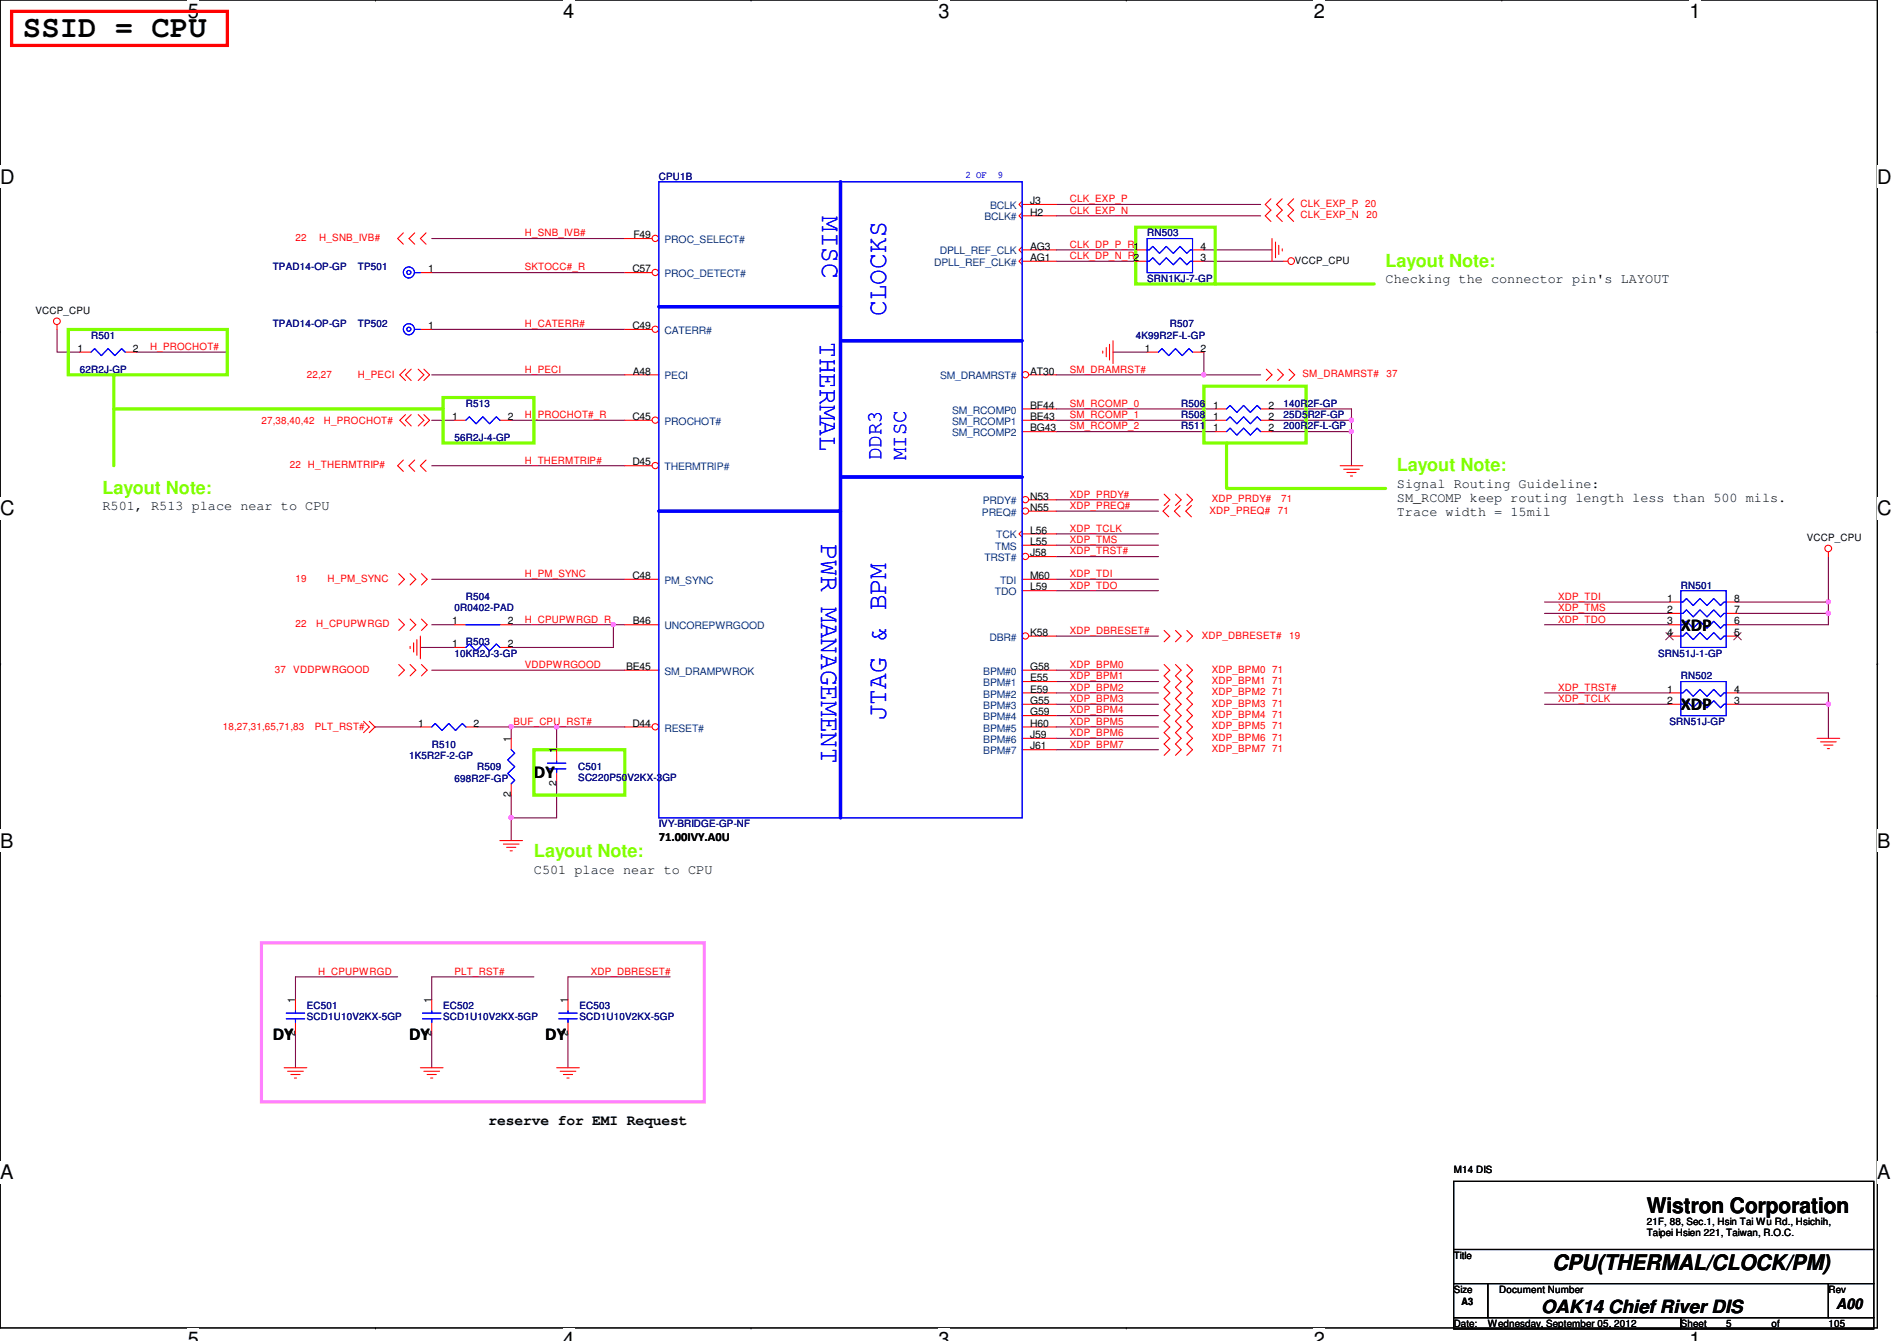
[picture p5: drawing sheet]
<svg xmlns="http://www.w3.org/2000/svg" width="297mm" height="210mm" viewBox="0 0 297 210" stroke-linecap="round" stroke-linejoin="round" font-family="sans-serif">
<path d="M0 0h294v207.9h-294z" fill="none" stroke="#000" stroke-width=".17"/>
<g fill="#fff">
<path d="M29.4 0h1.8v3.5h-1.8z"/>
<path d="M29.4 207.9h1.8v2h-1.8z"/>
</g>
<path d="M58.8 0h.1M58.8 207.9h.1" fill="none" stroke="#000" stroke-width=".17"/>
<g fill="#fff">
<path d="M88.2 0h1.7v3.5h-1.7z"/>
<path d="M88.2 207.9h1.7v2h-1.7z"/>
</g>
<path d="M117.6 0h.1M117.6 207.9h.1" fill="none" stroke="#000" stroke-width=".17"/>
<g fill="#fff">
<path d="M147 0h1.7v3.5h-1.7z"/>
<path d="M147 207.9h1.7v2h-1.7z"/>
</g>
<path d="M176.4 0h.1M176.4 207.9h.1" fill="none" stroke="#000" stroke-width=".17"/>
<g fill="#fff">
<path d="M205.7 0h1.8v3.5h-1.8z"/>
<path d="M205.7 207.9h1.8v2h-1.8z"/>
</g>
<path d="M235.2 0h.1M235.2 207.9h.1" fill="none" stroke="#000" stroke-width=".17"/>
<g fill="#fff">
<path d="M264.5 0h1.8v3.5h-1.8z"/>
<path d="M264.5 207.9h1.8v2h-1.8z"/>
<path d="M0 26h2.3v3.4h-2.3z"/>
<path d="M294 26h2.2v3.4h-2.2z"/>
<path d="M0 77.9h2.3v3.5h-2.3z"/>
<path d="M294 77.9h2.2v3.5h-2.2z"/>
</g>
<path d="M0 51.9h.1M294 51.9h.1" fill="none" stroke="#000" stroke-width=".17"/>
<g fill="#fff">
<path d="M0 129.9h2.1v3.4h-2.1z"/>
<path d="M294 129.9h2v3.4h-2z"/>
</g>
<path d="M0 103.9h.1M294 103.9h.1" fill="none" stroke="#000" stroke-width=".17"/>
<path d="M0 103.9h.1M294 103.9h.1" fill="none" stroke="#000" stroke-width=".16"/>
<g fill="#fff">
<path d="M0 181.8h2.1v3.5h-2.1z"/>
<path d="M294 181.8h2v3.5h-2z"/>
</g>
<path d="M0 155.9h.1M294 155.9h.1" fill="none" stroke="#000" stroke-width=".17"/>
<path d="M67.6 37.3h30.2M8.9 51.6v3.5h3.6M21.4 55.1h14.2M67.6 42.7h30.2M67.6 51.6h30.2M67.6 58.7h30.2M67.6 65.8h3.6M80 65.8h17.8M67.6 90.7h30.2M67.6 97.8h3.6M97.8 97.8h-1.7v3.5M67.6 104.9h30.2" fill="none" stroke="#800040" stroke-width=".17"/>
<circle cx="96" cy="97.8" r=".32" fill="#f0f"/>
<circle cx="96" cy="97.8" r=".32" fill="none" stroke="#f0f" stroke-width=".17"/>
<path d="M80 97.8h16.1M80 101.3h16.1M97.8 113.8h-10.6v3.5" fill="none" stroke="#800040" stroke-width=".17"/>
<circle cx="87.1" cy="113.8" r=".32" fill="#f0f"/>
<circle cx="87.1" cy="113.8" r=".32" fill="none" stroke="#f0f" stroke-width=".17"/>
<path d="M80 113.8h7.2" fill="none" stroke="#800040" stroke-width=".17"/>
<circle cx="80" cy="113.8" r=".32" fill="#f0f"/>
<circle cx="80" cy="113.8" r=".32" fill="none" stroke="#f0f" stroke-width=".17"/>
<path d="M58.7 113.8h7.1M74.7 113.8h5.3v1.8M80 124.5v3.5h7.2M80 128v3.6" fill="none" stroke="#800040" stroke-width=".17"/>
<circle cx="80" cy="128" r=".32" fill="#f0f"/>
<circle cx="80" cy="128" r=".32" fill="none" stroke="#f0f" stroke-width=".17"/>
<g fill="none" stroke="#800040" stroke-width=".17">
<path d="M165.4 32h32M165.4 33.8h32M165.4 39.1h12.4M188.5 39.1h10.7M165.4 40.9h12.4M174.3 55.1h5.3M188.5 40.9h12.5M165.4 64h24.9M165.4 65.8h24.9M165.4 67.6h24.9M199.2 64h12.4v1.8h-12.4M199.2 67.6h12.4v5.3"/>
<path d="M87.2 122.7v5.3"/>
</g>
<circle cx="211.6" cy="67.5" r=".32" fill="#f0f"/>
<circle cx="211.6" cy="67.5" r=".32" fill="none" stroke="#f0f" stroke-width=".17"/>
<path d="M211.6 65.8v1.8" fill="none" stroke="#800040" stroke-width=".17"/>
<circle cx="211.6" cy="65.8" r=".32" fill="#f0f"/>
<circle cx="211.6" cy="65.8" r=".32" fill="none" stroke="#f0f" stroke-width=".17"/>
<path d="M188.5 58.7h8.9" fill="none" stroke="#800040" stroke-width=".17"/>
<circle cx="188.5" cy="58.6" r=".32" fill="#f0f"/>
<circle cx="188.5" cy="58.6" r=".32" fill="none" stroke="#f0f" stroke-width=".17"/>
<path d="M188.5 55.1v3.6h-23.1M67.6 72.9h30.2M165.4 85.3h16M241.8 97.8h19.6M241.8 108.5h19.6M241.8 110.2h19.6M286.3 110.2v5.4" fill="none" stroke="#800040" stroke-width=".17"/>
<circle cx="286.3" cy="110.2" r=".32" fill="#f0f"/>
<circle cx="286.3" cy="110.2" r=".32" fill="none" stroke="#f0f" stroke-width=".17"/>
<g fill="none" stroke="#800040" stroke-width=".17">
<path d="M165.4 78.2h16M165.4 80h16M165.4 90.7h16M165.4 99.6h16M165.4 83.6h16M165.4 92.5h16M165.4 87.1h16M286.3 94.2v1.8h-14.2M165.4 106.7h16M165.4 108.5h16M165.4 110.2h16M165.4 104.9h16"/>
<path d="M165.4 112h16M165.4 113.8h16M165.4 115.6h16M165.4 117.3h16M272.1 108.5h14.2v1.7h-14.2"/>
</g>
<circle cx="286.3" cy="96" r=".32" fill="#f0f"/>
<circle cx="286.3" cy="96" r=".32" fill="none" stroke="#f0f" stroke-width=".17"/>
<circle cx="286.3" cy="94.2" r=".32" fill="#f0f"/>
<circle cx="286.3" cy="94.2" r=".32" fill="none" stroke="#f0f" stroke-width=".17"/>
<path d="M241.8 94.2h19.6M241.8 96h19.6M286.3 87.1v7.1h-14.2M286.3 96v1.8h-14.2M65.8 101.3h5.4M62.3 152.9h-16v3.6M83.6 152.9h-16v3.6M104.9 152.9h-16v3.6M46.3 161.8v5.3M67.6 161.8v5.3M88.9 161.8v5.3" fill="none" stroke="#800040" stroke-width=".17"/>
<g fill="none" stroke="#f00" stroke-width=".17">
<path d="M63.2 36.4l-.9 .9 .9 .9M64.9 36.4l-.9 .9 .9 .9M66.7 36.4l-.9 .9 .9 .9M199 31.1l-.9 .9 .9 .9-.9 .9 .9 .9M199.2 37.3v3.6M199.7 37.9v2.4M200.2 38.4v1.4M200.8 31.1l-.9 .9 .9 .9-.9 .9 .9 .9M200.8 38.9v.4M202.6 31.1l-.9 .9 .9 .9-.9 .9 .9 .9M8.9 50.8v.8M63.5 57.8l-.9 .9 .9 .9"/>
<path d="M64.4 57.8l-.9 .9 .9 .9M65.5 57.8l.9 .9-.9 .9M66.4 57.8l.9 .9-.9 .9M172.7 54.9v.4M173.2 54.4v1.4M173.7 53.9v2.4M174.3 53.3v3.6M198.3 57.8l.9 .9-.9 .9M200.1 57.8l.9 .9-.9 .9M201 40.9h.7M201.8 57.8l.9 .9-.9 .9M63.2 72l-.9 .9 .9 .9"/>
<path d="M63.5 64.9l-.9 .9 .9 .9M64.4 64.9l-.9 .9 .9 .9M64.9 72l-.9 .9 .9 .9M65.5 64.9l.9 .9-.9 .9M66.4 64.9l.9 .9-.9 .9M66.7 72l-.9 .9 .9 .9M160.1 65.8h5.3M160.1 67.6h5.3M182.3 77.3l.9 .9-.9 .9M183 79.1l-.9 .9 .9 .9M184.1 77.3l.9 .9-.9 .9M184.8 79.1l-.9 .9 .9 .9"/>
<path d="M185.8 77.3l.9 .9-.9 .9M186.6 79.1l-.9 .9 .9 .9M190.3 65.8h1.8M197.4 65.8h1.8M209.8 72.9h3.6M210.4 73.4h2.4M210.9 74h1.4M211.5 74.5h.3M62.4 89.8l.9 .9-.9 .9M62.4 96.9l.9 .9-.9 .9M64.2 89.8l.9 .9-.9 .9M64.2 96.9l.9 .9-.9 .9"/>
<path d="M65.8 99.6v3.5M66 89.8l.9 .9-.9 .9M66 96.9l.9 .9-.9 .9M182.3 98.7l.9 .9-.9 .9M184.1 98.7l.9 .9-.9 .9M185.8 98.7l.9 .9-.9 .9M286.3 86.4v.7M56.9 112.9l.9 .9-.9 .9M57.8 112.9l.9 .9-.9 .9M62.4 104l.9 .9-.9 .9M64.2 104l.9 .9-.9 .9M64.2 101.2v.3"/>
<path d="M64.8 100.6v1.5M65.3 100.1v2.5M66 104l.9 .9-.9 .9M182.3 104l.9 .9-.9 .9 .9 .9-.9 .9 .9 .9-.9 .8 .9 .9-.9 .9 .9 .9-.9 .9 .9 .9-.9 .9 .9 .9-.9 .9 .9 .8-.9 .9M184.1 104l.9 .9-.9 .9 .9 .9-.9 .9 .9 .9-.9 .8 .9 .9-.9 .9 .9 .9-.9 .9 .9 .9-.9 .9 .9 .9-.9 .9 .9 .8-.9 .9M185.8 104l.9 .9-.9 .9 .9 .9-.9 .9 .9 .9-.9 .8 .9 .9-.9 .9 .9 .9-.9 .9 .9 .9-.9 .9 .9 .9-.9 .9 .9 .8-.9 .9M284.5 115.6h3.6M285.1 116.1h2.4M285.6 116.6h1.4M286.1 117.2h.4M78.3 131.6h3.5M78.8 132.1h2.5"/>
<path d="M79.3 132.6h1.5M79.9 133.2h.3M44.5 167.1h3.5M45 167.7h2.5M45.5 168.2h1.5M46.1 168.7h.3M65.8 167.1h3.6M66.4 167.7h2.4M66.9 168.2h1.4M67.4 168.7h.4M87.2 167.1h3.5M87.7 167.7h2.5"/>
<path d="M88.2 168.2h1.5M88.8 168.7h.3"/>
<circle cx="8.9" cy="50.3" r=".52"/>
<circle cx="202.2" cy="40.9" r=".52"/>
<circle cx="286.3" cy="85.8" r=".52"/>
</g>
<path d="M227.6 184.9h65.8v10.7h-65.8zM227.6 195.6h65.8v5.3h-65.8zM227.6 200.9h5.4v5.3h-5.4zM227.6 206.2h35.6v1.8h-35.6zM233 200.9h53.3v5.3h-53.3zM263.2 206.2h30.2v1.8h-30.2zM286.3 200.9h7.1v5.3h-7.1z" fill="none" stroke="#000" stroke-width=".17"/>
<path d="M1.8 1.8h33.8v5.3h-33.8z" fill="none" stroke="#f00" stroke-width=".51"/>
<path d="M177.8 35.6h12.5v8.8h-12.5zM10.7 51.6h24.9v7.1h-24.9zM17.8 58.7v14.2M190.3 44.4h24.9M17.8 64h51.6M69.4 62.2h14.2v7.1h-14.2zM188.5 60.5h16v8.8h-16zM192.1 69.3v7.2h24.9M83.6 117.3h14.2v7.2h-14.2z" fill="none" stroke="#80ff00" stroke-width=".51"/>
<path d="M40.9 147.6h69.4v24.9h-69.4z" fill="none" stroke="#ff80ff" stroke-width=".51"/>
<path d="M192.1 65.8l.5-.6 1.1 1.1 1-1.1 1.1 1.1 1-1.1 .6 .6" fill="none" stroke="#00f" stroke-width=".17"/>
<circle cx="160.6" cy="58.6" r=".5" fill="#fff"/>
<g fill="none" stroke="#f00" stroke-width=".17">
<path d="M160.1 33.3l-.5 .5 .5 .5M160.1 31.5l-.5 .5 .5 .5M160.1 38.6l-.5 .5 .5 .5M160.1 33.8h5.3M160.1 32h5.3M160.1 39.1h5.3M160.1 40.4l-.5 .5 .5 .5M160.1 40.9h5.3M161.1 58.7h4.3M160.1 64h5.3"/>
<circle cx="160.6" cy="58.6" r=".5"/>
</g>
<circle cx="102.6" cy="51.5" r=".5" fill="#fff"/>
<g fill="none" stroke="#f00" stroke-width=".17">
<path d="M97.8 51.6h4.3M97.8 58.7h5.4"/>
<circle cx="102.6" cy="51.5" r=".5"/>
</g>
<circle cx="102.6" cy="65.8" r=".5" fill="#fff"/>
<g fill="none" stroke="#f00" stroke-width=".17">
<path d="M97.8 65.8h4.3"/>
<circle cx="102.6" cy="65.8" r=".5"/>
</g>
<circle cx="102.6" cy="72.9" r=".5" fill="#fff"/>
<g fill="none" stroke="#f00" stroke-width=".17">
<path d="M97.8 72.9h4.3M97.8 104.9h5.4"/>
<circle cx="102.6" cy="72.9" r=".5"/>
</g>
<circle cx="102.6" cy="113.8" r=".5" fill="#fff"/>
<g fill="none" stroke="#f00" stroke-width=".17">
<path d="M97.8 113.8h4.3"/>
<circle cx="102.6" cy="113.8" r=".5"/>
</g>
<circle cx="160.6" cy="78.2" r=".5" fill="#fff"/>
<g fill="none" stroke="#f00" stroke-width=".17">
<path d="M161.1 78.2h4.3"/>
<circle cx="160.6" cy="78.2" r=".5"/>
</g>
<circle cx="160.6" cy="80" r=".5" fill="#fff"/>
<g fill="none" stroke="#f00" stroke-width=".17">
<path d="M160.1 83.1l-.5 .5 .5 .5M160.1 83.6h5.3M160.1 85.3h5.3M161.1 80h4.3"/>
<circle cx="160.6" cy="80" r=".5"/>
</g>
<circle cx="160.6" cy="87.1" r=".5" fill="#fff"/>
<g fill="none" stroke="#f00" stroke-width=".17">
<path d="M160.1 90.7h5.3M160.1 92.5h5.3M161.1 87.1h4.3"/>
<circle cx="160.6" cy="87.1" r=".5"/>
</g>
<circle cx="160.6" cy="99.5" r=".5" fill="#fff"/>
<g fill="none" stroke="#f00" stroke-width=".17">
<path d="M97.8 90.7h5.4M161.1 99.6h4.3M160.1 104.9h5.3M160.1 106.7h5.3M160.1 108.5h5.3M160.1 110.2h5.3M160.1 112h5.3M160.1 113.8h5.3M160.1 115.6h5.3M160.1 117.3h5.3"/>
<circle cx="160.6" cy="99.5" r=".5"/>
</g>
<circle cx="102.6" cy="42.6" r=".5" fill="#fff"/>
<g fill="none" stroke="#f00" stroke-width=".17">
<path d="M97.8 42.7h4.3"/>
<circle cx="102.6" cy="42.6" r=".5"/>
</g>
<circle cx="102.6" cy="37.3" r=".5" fill="#fff"/>
<g fill="none" stroke="#f00" stroke-width=".17">
<path d="M97.8 37.3h4.3M177.8 39.1h1.8M186.7 39.1h1.8M12.5 55.1h1.8M19.6 55.1h1.8M65.8 42.7h1.8M65.8 51.6h1.8M177.8 40.9h1.8M179.6 55.1h1.8M186.7 55.1h1.8M186.7 40.9h1.8M71.2 65.8h1.7"/>
<path d="M78.3 65.8h1.7M190.3 67.6h1.8M190.3 64h1.8M197.4 67.6h1.8M197.4 64h1.8M71.2 97.8h1.7M78.3 97.8h1.7M97.8 97.8h5.4M261.4 97.8h1.8M261.4 94.2h1.8M261.4 96h1.8M261.4 99.6h1.8"/>
<path d="M270.3 97.8h1.8M270.3 94.2h1.8M270.3 96h1.8M270.3 99.6h1.8M65.8 113.8h1.8M71.2 101.3h1.7M72.9 113.8h1.8M78.3 101.3h1.7M80 115.6v1.7M87.2 117.3v1.8M261.4 108.5h1.8M261.4 110.2h1.8"/>
<path d="M270.3 108.5h1.8M270.3 110.2h1.8M80 122.7v1.8M87.2 120.9v1.8M46.3 156.5v1.7M67.6 156.5v1.7M88.9 156.5v1.7M46.3 160v1.8M67.6 160v1.8M88.9 160v1.8"/>
<circle cx="102.6" cy="37.3" r=".5"/>
</g>
<path d="M131.6 28.4v99.6M103.2 48h28.4M131.6 53.3h28.5M131.6 74.7h28.5M103.2 80h28.4" fill="none" stroke="#00f" stroke-width=".51"/>
<g fill="none" stroke="#00f" stroke-width=".17">
<path d="M103.2 28.4h56.9v99.6h-56.9zM179.6 39.1h.4l.5-.5 1.1 1.1 1-1.1 1.1 1.1 1.1-1.1 1 1.1 .6-.6h.3M179.6 37.3h7.1v5.4h-7.1zM14.3 55.1l.5-.5 1.1 1.1 1-1.1 1.1 1.1 1-1.1 .6 .5M64.9 42.7h.9M64.9 51.6h.9M179.6 40.9h.4l.5-.6 1.1 1.1 1-1.1 1.1 1.1 1.1-1.1 1 1.1 .6-.5h.3M181.4 55.1l.5-.5 1.1 1.1 1.1-1.1 1 1.1 1.1-1.1 .5 .5M72.9 65.8l.6-.6 1 1.1 1.1-1.1 1.1 1.1 1-1.1 .6 .6M192.1 67.6l.5-.6 1.1 1.1 1-1.1 1.1 1.1 1-1.1 .6 .6M192.1 64l.5-.5 1.1 1.1 1-1.1 1.1 1.1 1-1.1 .6 .5M72.9 97.8h5.4"/>
<path d="M263.2 94.2h.3l.6-.5 1 1.1 1.1-1.1 1.1 1.1 1-1.1 1.1 1.1 .6-.6h.3M263.2 97.8h.3l.6-.6 1 1.1 1.1-1.1 1.1 1.1 1-1.1 1.1 1.1 .6-.5h.3M263.2 92.5h7.1v8.8h-7.1zM263.2 96h.3l.6-.5 1 1.1 1.1-1.1 1.1 1.1 1-1.1 1.1 1.1 .6-.6h.3M263.2 99.6h.3l.6-.6 1 1.1 1.1-1.1 1.1 1.1 1-1.1 1.1 1.1 .6-.5h.3M67.6 113.8l.6-.6 1 1.1 1.1-1.1 1 1.1 1.1-1.1 .5 .6M72.9 101.3l.6-.5 1 1.1 1.1-1.1 1.1 1.1 1-1.1 .6 .5M80 117.3l.6 .6-1.1 1.1 1.1 1-1.1 1.1 1.1 1-.6 .6M85.7 119.5h2.9M87.2 119.1v.4M263.2 108.5h.3l.6-.6 1 1.1 1.1-1.1 1.1 1.1 1-1.1 1.1 1.1 .6-.5h.3M263.2 106.7h7.1v5.3h-7.1z"/>
<path d="M263.2 110.2h.3l.6-.5 1 1.1 1.1-1.1 1.1 1.1 1-1.1 1.1 1.1 .6-.6h.3M85.7 120.4h2.9M87.2 120.4v.5M44.8 158.6h2.9M44.8 159.5h2.9M46.3 158.2v.4M46.3 159.5v.5M66.2 158.6h2.8M66.2 159.5h2.8M67.6 158.2v.4M67.6 159.5v.5M87.5 159.5h2.9"/>
<path d="M87.5 158.6h2.9M88.9 158.2v.4M88.9 159.5v.5"/>
<circle cx="64" cy="42.6" r=".32"/>
<circle cx="64" cy="51.5" r=".32"/>
<circle cx="64" cy="42.6" r=".87"/>
<circle cx="64" cy="51.5" r=".87"/>
</g>
<path d="M260.9 99l1.1 1.2M262 99l-1.2 1.2M271.5 99l1.2 1.2M272.6 99l-1.1 1.2" fill="none" stroke="#804000" stroke-width=".16"/>
<circle cx="96" cy="97.8" r=".32" fill="#f0f"/>
<circle cx="96" cy="97.8" r=".32" fill="none" stroke="#f0f" stroke-width=".17"/>
<circle cx="87.1" cy="113.8" r=".32" fill="#f0f"/>
<circle cx="87.1" cy="113.8" r=".32" fill="none" stroke="#f0f" stroke-width=".17"/>
<circle cx="80" cy="113.8" r=".32" fill="#f0f"/>
<circle cx="80" cy="113.8" r=".32" fill="none" stroke="#f0f" stroke-width=".17"/>
<circle cx="80" cy="128" r=".32" fill="#f0f"/>
<circle cx="80" cy="128" r=".32" fill="none" stroke="#f0f" stroke-width=".17"/>
<circle cx="211.6" cy="67.5" r=".32" fill="#f0f"/>
<circle cx="211.6" cy="67.5" r=".32" fill="none" stroke="#f0f" stroke-width=".17"/>
<circle cx="211.6" cy="65.8" r=".32" fill="#f0f"/>
<circle cx="211.6" cy="65.8" r=".32" fill="none" stroke="#f0f" stroke-width=".17"/>
<circle cx="188.5" cy="58.6" r=".32" fill="#f0f"/>
<circle cx="188.5" cy="58.6" r=".32" fill="none" stroke="#f0f" stroke-width=".17"/>
<circle cx="286.3" cy="110.2" r=".32" fill="#f0f"/>
<circle cx="286.3" cy="110.2" r=".32" fill="none" stroke="#f0f" stroke-width=".17"/>
<circle cx="286.3" cy="96" r=".32" fill="#f0f"/>
<circle cx="286.3" cy="96" r=".32" fill="none" stroke="#f0f" stroke-width=".17"/>
<circle cx="286.3" cy="94.2" r=".32" fill="#f0f"/>
<circle cx="286.3" cy="94.2" r=".32" fill="none" stroke="#f0f" stroke-width=".17"/>
<text font-size="4.8" x="3.6" y="5.8">SSID = CPU</text>
<g font-size="4.2" fill="#00f">
<text x="128.7" y="33.8" transform="rotate(90 128.7 33.8)">MISC</text>
<text x="128.4" y="53.5" transform="rotate(90 128.4 53.5)">THERMAL</text>
<text x="138.8" y="49.4" transform="rotate(-90 138.8 49.4)">CLOCKS</text>
<text x="128.6" y="85.2" transform="rotate(90 128.6 85.2)">PWR MANAGEMENT</text>
<text x="138.8" y="112.7" transform="rotate(-90 138.8 112.7)">JTAG &amp; BPM</text>
</g>
<g font-size="3.3" fill="#00f">
<text x="138" y="72" transform="rotate(-90 138 72)">DDR3</text>
<text x="141.9" y="72" transform="rotate(-90 141.9 72)">MISC</text>
</g>
<g font-size="3.3">
<text x="257.8" y="189.8">Wistron Corporation</text>
<text x="243.1" y="198.8">CPU(THERMAL/CLOCK/PM)</text>
</g>
<g font-size="3.1">
<text x="29.4" y="2.8">5</text>
<text x="88.2" y="2.8">4</text>
<text x="147" y="2.8">3</text>
<text x="205.7" y="2.8">2</text>
<text x="264.5" y="2.8">1</text>
<text x="0" y="28.7">D</text>
<text x="294" y="28.7">D</text>
<text x="0" y="80.7">C</text>
<text x="294" y="80.7">C</text>
<text x="0" y="132.7">B</text>
<text x="294" y="132.7">B</text>
<text x="0" y="184.6">A</text>
<text x="294" y="184.6">A</text>
<text x="29.4" y="210.7">5</text>
<text x="88.2" y="210.7">4</text>
<text x="147" y="210.7">3</text>
<text x="205.7" y="210.7">2</text>
<text x="264.5" y="210.7">1</text>
</g>
<g font-size="2.8" fill="#80ff00">
<text x="217" y="41.7">Layout Note:</text>
<text x="16" y="77.3">Layout Note:</text>
<text x="218.7" y="73.7">Layout Note:</text>
<text x="83.6" y="134.2">Layout Note:</text>
</g>
<g font-size="2.8">
<text x="263.2" y="98.7">XDP</text>
<text x="263.2" y="111.2">XDP</text>
<text x="83.6" y="121.8">DY</text>
<text x="42.7" y="162.7">DY</text>
<text x="64" y="162.7">DY</text>
<text x="85.4" y="162.7">DY</text>
<text x="241.3" y="205.4">OAK14 Chief River DIS</text>
</g>
<g font-size="2.3">
<text x="76.5" y="176.1">reserve for EMI Request</text>
<text x="287.5" y="204.9">A00</text>
</g>
<g font-size="2.1">
<text x="217" y="44.3">Checking the connector pin's LAYOUT</text>
<text x="218.7" y="76.3">Signal Routing Guideline:</text>
<text x="16" y="79.9">R501, R513 place near to CPU</text>
<text x="218.7" y="78.6">SM_RCOMP keep routing length less than 500 mils.</text>
<text x="218.7" y="80.8">Trace width = 15mil</text>
<text x="83.6" y="136.8">C501 place near to CPU</text>
</g>
<text font-size="1.9" x="103.2" y="131.7">71.00IVY.A0U</text>
<g font-size="1.6" fill="#000080">
<text x="103.2" y="28.1">CPU1B</text>
<text x="179.6" y="37">RN503</text>
<text x="42.7" y="42.3">TPAD14-OP-GP</text>
<text x="56" y="42.3">TP501</text>
<text x="179.6" y="44.1">SRN1KJ-7-GP</text>
<text x="14.3" y="53">R501</text>
<text x="42.7" y="51.2">TPAD14-OP-GP</text>
<text x="56" y="51.2">TP502</text>
<text x="177.8" y="53">4K99R2F-L-GP</text>
<text x="183.2" y="51.2">R507</text>
<text x="12.5" y="58.3">62R2J-GP</text>
<text x="72.9" y="63.7">R513</text>
<text x="185" y="65.4">R508</text>
<text x="185" y="63.7">R506</text>
<text x="201" y="65.4">25D5R2F-GP</text>
<text x="201" y="63.7">140R2F-GP</text>
<text x="71.2" y="69">56R2J-4-GP</text>
<text x="185" y="67.2">R511</text>
<text x="201" y="67.2">200R2F-L-GP</text>
<text x="71.2" y="95.7">0R0402-PAD</text>
<text x="72.9" y="93.9">R504</text>
<text x="263.2" y="92.1">RN501</text>
<text x="72.9" y="101">R503</text>
<text x="71.2" y="102.8">10KR2J-3-GP</text>
<text x="259.6" y="102.8">SRN51J-1-GP</text>
<text x="263.2" y="106.3">RN502</text>
<text x="261.4" y="113.5">SRN51J-GP</text>
<text x="64" y="118.8">1K5R2F-2-GP</text>
<text x="67.6" y="117">R510</text>
<text x="71.2" y="122.3">698R2F-GP</text>
<text x="74.7" y="120.6">R509</text>
<text x="90.5" y="120.6">C501</text>
<text x="90.5" y="122.2">SC220P50V2KX-3GP</text>
<text x="103.2" y="129.5">IVY-BRIDGE-GP-NF</text>
<text x="48" y="157.9">EC501</text>
<text x="48" y="159.7">SCD1U10V2KX-5GP</text>
<text x="69.4" y="157.9">EC502</text>
<text x="69.4" y="159.7">SCD1U10V2KX-5GP</text>
<text x="90.7" y="157.9">EC503</text>
<text x="90.7" y="159.7">SCD1U10V2KX-5GP</text>
</g>
<g font-size="1.6" fill="#00f">
<text x="151.2" y="27.9">2 OF</text>
<text x="156.2" y="27.9">9</text>
</g>
<g font-size="1.6" fill="#004080">
<text x="154.1" y="34.5">BCLK#</text>
<text x="155" y="32.7">BCLK</text>
<text x="104.1" y="38.1">PROC_SELECT#</text>
<text x="146.3" y="41.6">DPLL_REF_CLK#</text>
<text x="147.1" y="39.8">DPLL_REF_CLK</text>
<text x="104.1" y="43.4">PROC_DETECT#</text>
<text x="104.1" y="52.3">CATERR#</text>
<text x="104.1" y="59.4">PECI</text>
<text x="147.2" y="59.4">SM_DRAMRST#</text>
<text x="149.1" y="64.7">SM_RCOMP0</text>
<text x="104.1" y="66.5">PROCHOT#</text>
<text x="149.1" y="66.5">SM_RCOMP1</text>
<text x="149.1" y="68.3">SM_RCOMP2</text>
<text x="104.1" y="73.6">THERMTRIP#</text>
<text x="153.8" y="80.7">PREQ#</text>
<text x="153.9" y="79">PRDY#</text>
<text x="154.1" y="87.8">TRST#</text>
<text x="155.8" y="86.1">TMS</text>
<text x="156" y="84.3">TCK</text>
<text x="104.1" y="91.4">PM_SYNC</text>
<text x="155.8" y="93.2">TDO</text>
<text x="156.6" y="91.4">TDI</text>
<text x="104.1" y="98.5">UNCOREPWRGOOD</text>
<text x="154.9" y="100.3">DBR#</text>
<text x="104.1" y="105.6">SM_DRAMPWROK</text>
<text x="154" y="105.6">BPM#0</text>
<text x="154" y="107.4">BPM#1</text>
<text x="154" y="109.2">BPM#2</text>
<text x="154" y="111">BPM#3</text>
<text x="154" y="112.7">BPM#4</text>
<text x="104.1" y="114.5">RESET#</text>
<text x="154" y="114.5">BPM#5</text>
<text x="154" y="116.3">BPM#6</text>
<text x="154" y="118.1">BPM#7</text>
</g>
<g font-size="1.6">
<text x="161.3" y="33.7">H2</text>
<text x="161.3" y="32">J3</text>
<text x="99.2" y="37.3">F49</text>
<text x="161.3" y="39.1">AG3</text>
<text x="161.3" y="40.9">AG1</text>
<text x="188" y="40.9">3</text>
<text x="188" y="39.1">4</text>
<text x="202.7" y="41.3">VCCP_CPU</text>
<text x="67.1" y="42.6">1</text>
<text x="99" y="42.6">C57</text>
<text x="5.5" y="49.1">VCCP_CPU</text>
<text x="67.1" y="51.5">1</text>
<text x="99" y="51.5">C49</text>
<text x="12.1" y="55.1">1</text>
<text x="20.8" y="55.1">2</text>
<text x="99.1" y="58.6">A48</text>
<text x="161.3" y="58.6">AT30</text>
<text x="179.3" y="55.1">1</text>
<text x="188" y="55.1">2</text>
<text x="70.8" y="65.7">1</text>
<text x="79.5" y="65.7">2</text>
<text x="99" y="65.7">C45</text>
<text x="161.3" y="65.7">BE43</text>
<text x="161.3" y="64">BF44</text>
<text x="189.9" y="65.7">1</text>
<text x="189.9" y="64">1</text>
<text x="198.6" y="65.7">2</text>
<text x="198.6" y="64">2</text>
<text x="161.3" y="67.5">BG43</text>
<text x="189.9" y="67.5">1</text>
<text x="198.6" y="67.5">2</text>
<text x="99" y="72.9">D45</text>
<text x="161.3" y="80">N55</text>
<text x="161.3" y="78.2">N53</text>
<text x="161.3" y="83.5">L56</text>
<text x="161.3" y="87.1">J58</text>
<text x="161.3" y="85.3">L55</text>
<text x="282.9" y="84.7">VCCP_CPU</text>
<text x="99" y="90.6">C48</text>
<text x="161.3" y="90.6">M60</text>
<text x="161.3" y="92.4">L59</text>
<text x="261.1" y="94.2">1</text>
<text x="261.1" y="96">2</text>
<text x="271.5" y="96">7</text>
<text x="271.5" y="94.2">8</text>
<text x="70.8" y="101.3">1</text>
<text x="70.8" y="97.7">1</text>
<text x="79.5" y="101.3">2</text>
<text x="79.5" y="97.7">2</text>
<text x="99.1" y="97.7">B46</text>
<text x="161.3" y="99.5">K58</text>
<text x="261.1" y="97.7">3</text>
<text x="261.1" y="99.5">4</text>
<text x="271.5" y="99.5">5</text>
<text x="271.5" y="97.7">6</text>
<text x="98" y="104.9">BE45</text>
<text x="161.3" y="104.9">G58</text>
<text x="161.3" y="106.6">E55</text>
<text x="65.5" y="113.7">1</text>
<text x="74.2" y="113.7">2</text>
<text x="99" y="113.7">D44</text>
<text x="161.3" y="108.4">E59</text>
<text x="161.3" y="110.2">G55</text>
<text x="161.3" y="112">G59</text>
<text x="161.3" y="113.7">H60</text>
<text x="261.1" y="108.4">1</text>
<text x="261.1" y="110.2">2</text>
<text x="271.5" y="110.2">3</text>
<text x="271.5" y="108.4">4</text>
<text x="80" y="116.1" transform="rotate(-90 80 116.1)">1</text>
<text x="87.1" y="117.9" transform="rotate(-90 87.1 117.9)">1</text>
<text x="161.3" y="115.5">J59</text>
<text x="161.3" y="117.3">J61</text>
<text x="80" y="124.8" transform="rotate(-90 80 124.8)">2</text>
<text x="87.1" y="123" transform="rotate(-90 87.1 123)">2</text>
<text x="46.2" y="157" transform="rotate(-90 46.2 157)">1</text>
<text x="67.6" y="157" transform="rotate(-90 67.6 157)">1</text>
<text x="88.9" y="157" transform="rotate(-90 88.9 157)">1</text>
<text x="46.2" y="162.1" transform="rotate(-90 46.2 162.1)">2</text>
<text x="67.6" y="162.1" transform="rotate(-90 67.6 162.1)">2</text>
<text x="88.9" y="162.1" transform="rotate(-90 88.9 162.1)">2</text>
<text x="227.6" y="183.7">M14 DIS</text>
<text x="257.8" y="191.7">21F, 88, Sec.1, Hsin Tai Wu Rd., Hsichih,</text>
<text x="227.6" y="197">Title</text>
<text x="257.8" y="193.5">Taipei Hsien 221, Taiwan, R.O.C.</text>
<text x="227.6" y="202.4">Size</text>
<text x="234.7" y="202.4">Document Number</text>
<text x="286.3" y="202.4">Rev</text>
<text x="227.6" y="207.7">Date:</text>
<text x="228.9" y="204.3">A3</text>
<text x="233" y="207.7">Wednesday, September 05, 2012</text>
<text x="263.2" y="207.7">Sheet</text>
<text x="270.3" y="207.7">5</text>
<text x="277.4" y="207.7">of</text>
<text x="286.3" y="207.7">105</text>
</g>
<g font-size="1.6" fill="#f00">
<text x="167.5" y="31.7">CLK_EXP_P</text>
<text x="167.5" y="33.4">CLK_EXP_N</text>
<text x="203.6" y="32.4">CLK_EXP_P 20</text>
<text x="203.6" y="34.2">CLK_EXP_N</text>
<text x="213.9" y="34.2">20</text>
<text x="46.3" y="37.7">22</text>
<text x="50" y="37.7">H_SNB_IVB#</text>
<text x="82.2" y="37">H_SNB_IVB#</text>
<text x="167.5" y="38.8">CLK_DP_P_R1</text>
<text x="167.5" y="40.6">CLK_DP_N_R2</text>
<text x="82.2" y="42.3">SKTOCC#_R</text>
<text x="82.2" y="51.2">H_CATERR#</text>
<text x="23.5" y="54.8">H_PROCHOT#</text>
<text x="48" y="59.2">22,27</text>
<text x="56" y="59.2">H_PECI</text>
<text x="82.2" y="58.3">H_PECI</text>
<text x="167.5" y="58.3">SM_DRAMRST#</text>
<text x="204" y="59.1">SM_DRAMRST#</text>
<text x="217.1" y="59.1">37</text>
<text x="82.2" y="65.4">H_PROCHOT#_R</text>
<text x="167.5" y="63.7">SM_RCOMP_0</text>
<text x="167.5" y="65.4">SM_RCOMP_1</text>
<text x="40.9" y="66.3">27,38,40,42</text>
<text x="50.7" y="66.3">H_PROCHOT#</text>
<text x="167.5" y="67.2">SM_RCOMP_2</text>
<text x="45.4" y="73.3">22 H_THERMTRIP#</text>
<text x="82.2" y="72.6">H_THERMTRIP#</text>
<text x="167.5" y="77.9">XDP_PRDY#</text>
<text x="167.5" y="79.7">XDP_PREQ#</text>
<text x="167.5" y="83.2">XDP_TCLK</text>
<text x="189.4" y="80.4">XDP_PREQ#</text>
<text x="189.7" y="78.6">XDP_PRDY#</text>
<text x="200.1" y="80.4">71</text>
<text x="200.6" y="78.6">71</text>
<text x="167.5" y="85">XDP_TMS</text>
<text x="167.5" y="86.8">XDP_TRST#</text>
<text x="46.3" y="91.1">19</text>
<text x="51.3" y="91.1">H_PM_SYNC</text>
<text x="82.2" y="90.3">H_PM_SYNC</text>
<text x="167.5" y="90.3">XDP_TDI</text>
<text x="167.5" y="92.1">XDP_TDO</text>
<text x="244" y="93.9">XDP_TDI</text>
<text x="244" y="95.7">XDP_TMS</text>
<text x="46.3" y="98.2">22</text>
<text x="49.5" y="98.2">H_CPUPWRGD</text>
<text x="82.2" y="97.5">H_CPUPWRGD_R</text>
<text x="167.5" y="99.2">XDP_DBRESET#</text>
<text x="188.2" y="99.9">XDP_DBRESET#</text>
<text x="201.8" y="99.9">19</text>
<text x="244" y="97.5">XDP_TDO</text>
<text x="43" y="105.3">37</text>
<text x="45.9" y="105.3">VDDPWRGOOD</text>
<text x="82.2" y="104.6">VDDPWRGOOD</text>
<text x="167.5" y="106.3">XDP_BPM1</text>
<text x="167.5" y="104.6">XDP_BPM0</text>
<text x="189.7" y="105.3">XDP_BPM0 71</text>
<text x="189.7" y="107.1">XDP_BPM1 71</text>
<text x="80.4" y="113.5">BUF_CPU_RST#</text>
<text x="167.5" y="108.1">XDP_BPM2</text>
<text x="167.5" y="109.9">XDP_BPM3</text>
<text x="167.5" y="111.7">XDP_BPM4</text>
<text x="167.5" y="113.5">XDP_BPM5</text>
<text x="189.7" y="108.8">XDP_BPM2 71</text>
<text x="189.7" y="110.6">XDP_BPM3 71</text>
<text x="189.7" y="112.4">XDP_BPM4 71</text>
<text x="244" y="108.1">XDP_TRST#</text>
<text x="244" y="109.9">XDP_TCLK</text>
<text x="34.9" y="114.3">18,27,31,65,71,83</text>
<text x="49.3" y="114.3">PLT_RST#</text>
<text x="167.5" y="115.2">XDP_BPM6</text>
<text x="167.5" y="117">XDP_BPM7</text>
<text x="189.7" y="114.2">XDP_BPM5 71</text>
<text x="189.7" y="116">XDP_BPM6 71</text>
<text x="189.7" y="117.7">XDP_BPM7 71</text>
<text x="49.8" y="152.6">H_CPUPWRGD</text>
<text x="71.2" y="152.6">PLT_RST#</text>
<text x="92.5" y="152.6">XDP_DBRESET#</text>
</g>
</svg>
